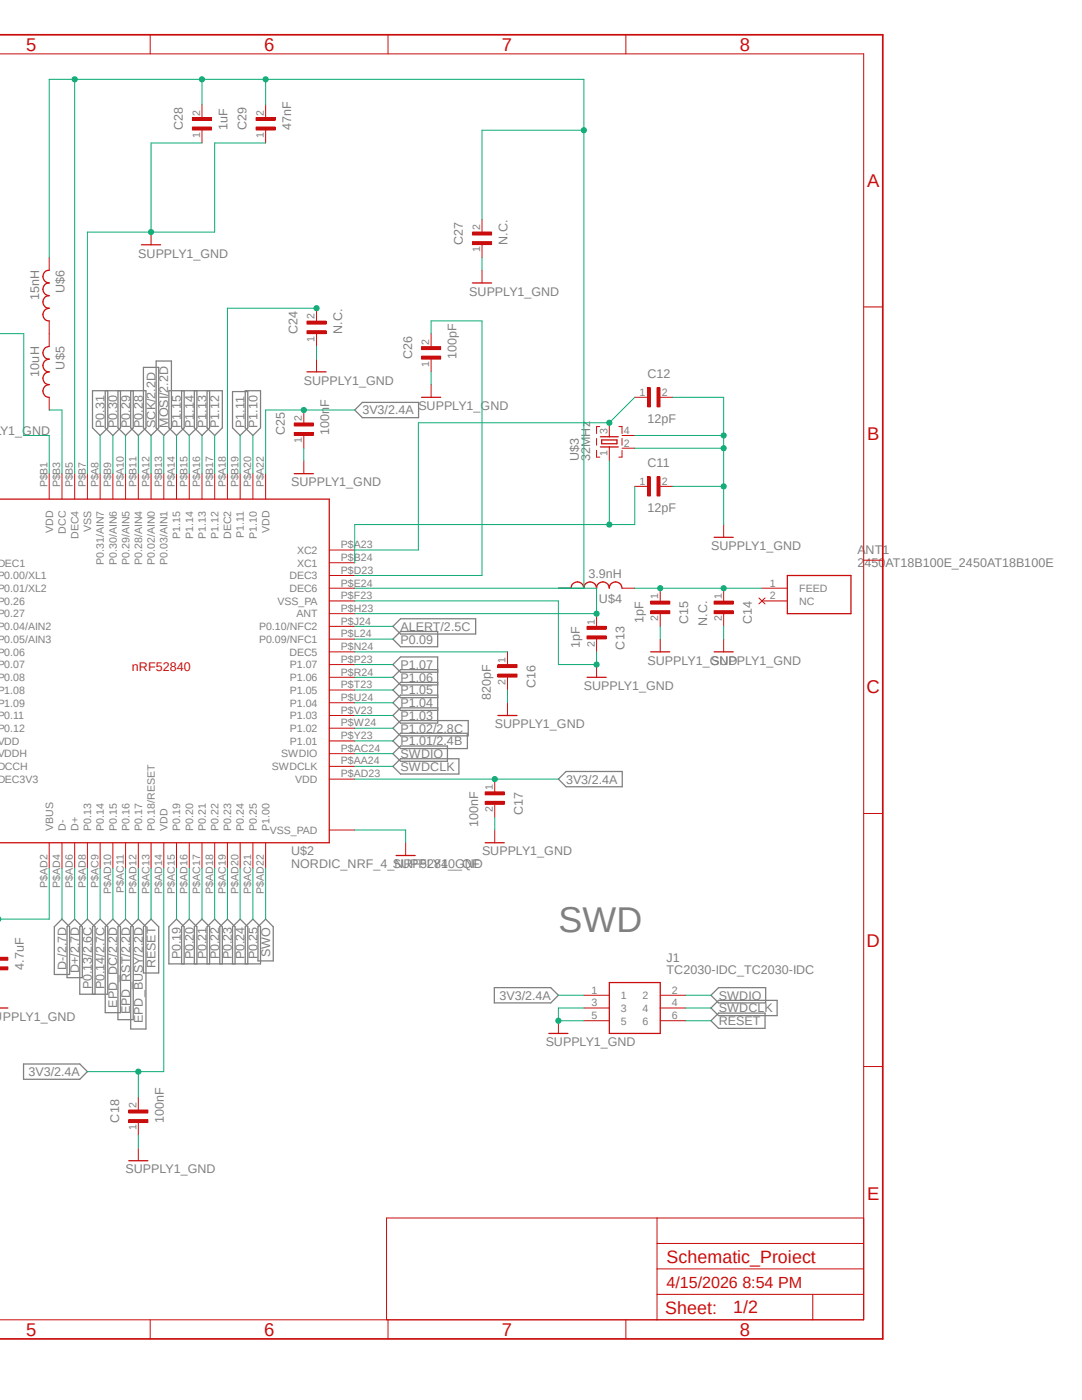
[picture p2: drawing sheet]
<svg xmlns="http://www.w3.org/2000/svg" width="216mm" height="279mm" viewBox="0 0 216 279" stroke-linecap="round" stroke-linejoin="round" font-family="sans-serif">
<path d="M211.6 6.6l-211.6 130.6M-.1 137.2l211.7 130.6" fill="none" stroke="#fff" stroke-width=".2"/>
<g fill="none" stroke="#808080" stroke-width=".25">
<path d="M21 78v7.4l1.5 1.5 1.5-1.5v-7.4M21.5 78v7.4l-1.5 1.5-1.5-1.5v-7.4h10.6v7.4l-1.5 1.5-1.5-1.5v-7.4M23.5 78v7.4l1.6 1.5 1.5-1.5v-7.4M28.6 73.3h3.1v12.1l-1.6 1.5-1.5-1.5zM31.2 72.1h3v13.3l-1.5 1.5-1.5-1.5zM36.2 78v7.4l1.6 1.5 1.5-1.5v-7.4M36.7 78v7.4l-1.5 1.5-1.5-1.5v-7.4h10.7v7.4l-1.6 1.5-1.5-1.5v-7.4M38.8 78v7.4l1.5 1.5 1.5-1.5v-7.4M46.4 78.1h3v7.3l-1.5 1.5-1.5-1.5zM48.9 78h3.1v7.4l-1.5 1.5-1.6-1.5zM70.8 81.8l1.5-1.5h11.2v3.1h-11.2zM79.9 123.5h15v3h-15l-1.5-1.5z"/>
<path d="M79.9 126h7.4v3.1h-7.4l-1.5-1.5zM87.3 133.6h-7.4l-1.5 1.6 1.5 1.5h7.4M87.3 134.2h-7.4l-1.5-1.6 1.5-1.5h7.4v13.2h-7.4l-1.5-1.5 1.5-1.5h7.4M87.3 138.7h-7.4l-1.5 1.6 1.5 1.5h7.4M87.3 136.2h-7.4l-1.5 1.5 1.5 1.5h7.4M79.9 148.9h9.4v3h-9.4l-1.5-1.5zM79.9 151.4h11.7v3.1h-11.7l-1.5-1.5zM79.9 143.8h13.5v3.1h-13.5l-1.5-1.6zM79.9 146.3h13.4v3.1h-13.4l-1.5-1.5zM111.4 155.5l1.5-1.5h11.3v3h-11.3zM10.8 185l1.6-1.6 1.5 1.6v9.5h-3.1zM13.4 185l1.5-1.6 1.5 1.6v10.1h-3z"/>
<path d="M18.5 198.4v-13.4l1.5-1.6 1.5 1.6v13.4h-5.6v-13.4l1.5-1.6 1.6 1.6v13.4M21 185l1.5-1.6 1.5 1.6v17.1h-3zM23.5 185l1.6-1.6 1.5 1.6v18.5h-3.1zM26.1 185l1.5-1.6 1.5 1.6v20.4h-3zM28.6 185l1.5-1.6 1.6 1.6v9.2h-3.1zM36.2 192.4v-7.4l1.6-1.6 1.5 1.6v7.4M36.7 192.4v-7.4l-1.5-1.6-1.5 1.6v7.4h18.3v-7.4l-1.5-1.6-1.6 1.6v7.4M38.8 192.4v-7.4l1.5-1.6 1.5 1.6v7.4M41.3 192.4v-7.4l1.5-1.6 1.6 1.6v7.4M43.9 192.4v-7.4l1.5-1.6 1.5 1.6v7.4M46.4 192.4v-7.4l1.5-1.6 1.5 1.6v7.4M51.5 185l1.5-1.6 1.5 1.6v6.8h-3z"/>
<path d="M98.6 197.1h11.3l1.5 1.5-1.5 1.6h-11.3zM141.9 198.6l1.5-1.5h9.4v3.1h-9.4zM4.7 212.3h11.2l1.5 1.6-1.5 1.5h-11.2zM141.9 201.2l1.5-1.6h11.7v3.1h-11.7zM141.9 203.7l1.5-1.5h9.3v3h-9.3z"/>
</g>
<path d="M0 99.6h65.7v68.6h-65.7M119.8 87.2h3.6M119.8 89.2h3.6M120.1 87.8h3v.8h-3zM121.6 196.1h10.1v10.1h-10.1zM109.5 206.2h3.8" fill="none" stroke="#c90d0c" stroke-width=".25"/>
<g fill="none" stroke="#c90d0c" stroke-width=".2">
<path d="M9.8 94.5v5.1M12.4 94.5v5.1M14.9 94.5v5.1M17.4 94.5v5.1M20 94.5v5.1M22.5 94.5v5.1M25.1 94.5v5.1M27.6 94.5v5.1M30.1 94.5v5.1M32.7 94.5v5.1M35.2 94.5v5.1M37.8 94.5v5.1"/>
<path d="M40.3 94.5v5.1M42.8 94.5v5.1M45.4 94.5v5.1M47.9 94.5v5.1M50.5 94.5v5.1M53 94.5v5.1M119 89.9v1.3h.7M119 87.5v1.4M119.7 85.1h-.7v1.4M121.6 84.4v2.8M121.6 89.2v2.8M123.5 85.1h.6v1.4"/>
<path d="M124.1 89.9v1.3h-.6M124.1 87.5v1.4M124.1 86.9h2.6M124.1 89.5h2.6M65.7 119.9h5.1M65.7 117.4h5.1M65.7 114.9h5.1M65.7 112.3h5.1M65.7 109.8h5.1M65.7 122.5h5.1M65.7 137.7h5.1M65.7 135.2h5.1"/>
<path d="M65.7 132.6h5.1M65.7 130.1h5.1M65.7 127.6h5.1M65.7 125h5.1M65.7 153h5.1M65.7 150.4h5.1M65.7 155.5h5.1M65.7 147.9h5.1M65.7 145.3h5.1M65.7 142.8h5.1M65.7 140.3h5.1M9.8 168.2v5.1"/>
<path d="M12.4 168.2v5.1M14.9 168.2v5.1M17.4 168.2v5.1M20 168.2v5.1M22.5 168.2v5.1M25.1 168.2v5.1M27.6 168.2v5.1M30.1 168.2v5.1M32.7 168.2v5.1M35.2 168.2v5.1M37.8 168.2v5.1M40.3 168.2v5.1"/>
<path d="M42.8 168.2v5.1M45.4 168.2v5.1M47.9 168.2v5.1M50.5 168.2v5.1M53 168.2v5.1M65.7 165.7h5.1M116.5 198.6h5.1M131.7 198.6h5.1M111.4 203.7v2.5M116.5 201.2h5.1M116.5 203.7h5.1M131.7 201.2h5.1"/>
<path d="M131.7 203.7h5.1"/>
</g>
<path d="M129.2 95.2h.6v3.8h-.6z" fill-rule="evenodd" fill="#c90d0c"/>
<path d="M129.2 95.2h.6v3.8h-.6z" fill="none" stroke="#c90d0c" stroke-width=".2"/>
<path d="M131.1 95.2h.6v3.8h-.6z" fill-rule="evenodd" fill="#c90d0c"/>
<path d="M126.7 97.1h2.5M131.1 95.2h.6v3.8h-.6zM131.7 97.1h2.6" fill="none" stroke="#c90d0c" stroke-width=".2"/>
<path d="M129.2 77.4h.6v3.8h-.6z" fill-rule="evenodd" fill="#c90d0c"/>
<path d="M129.2 77.4h.6v3.8h-.6z" fill="none" stroke="#c90d0c" stroke-width=".2"/>
<path d="M131.1 77.4h.6v3.8h-.6z" fill-rule="evenodd" fill="#c90d0c"/>
<path d="M126.7 79.3h2.5M131.1 77.4h.6v3.8h-.6zM131.7 79.3h2.6M144.4 104.7v2.5" fill="none" stroke="#c90d0c" stroke-width=".2"/>
<path d="M142.5 107.2h3.8" fill="none" stroke="#c90d0c" stroke-width=".25"/>
<path d="M117.1 125h3.8v.6h-3.8z" fill-rule="evenodd" fill="#c90d0c"/>
<path d="M117.1 125h3.8v.6h-3.8z" fill="none" stroke="#c90d0c" stroke-width=".2"/>
<path d="M117.1 126.9h3.8v.6h-3.8z" fill-rule="evenodd" fill="#c90d0c"/>
<path d="M117.1 126.9h3.8v.6h-3.8zM119 122.5v2.5M119 127.6v2.5" fill="none" stroke="#c90d0c" stroke-width=".2"/>
<path d="M142.5 120h3.8v.6h-3.8z" fill-rule="evenodd" fill="#c90d0c"/>
<path d="M142.5 120h3.8v.6h-3.8z" fill="none" stroke="#c90d0c" stroke-width=".2"/>
<path d="M142.5 121.9h3.8v.6h-3.8z" fill-rule="evenodd" fill="#c90d0c"/>
<path d="M144.4 117.4v2.5M142.5 121.9h3.8v.6h-3.8zM144.4 122.5v2.5" fill="none" stroke="#c90d0c" stroke-width=".2"/>
<path d="M129.8 120h3.8v.6h-3.8z" fill-rule="evenodd" fill="#c90d0c"/>
<path d="M129.8 120h3.8v.6h-3.8z" fill="none" stroke="#c90d0c" stroke-width=".2"/>
<path d="M129.8 121.9h3.8v.6h-3.8z" fill-rule="evenodd" fill="#c90d0c"/>
<path d="M111.4 117.4h2.6M124.1 117.4h2.6M131.7 117.4v2.5M151.4 119.3l1.3 1.2M152 117.4h5.1M152 119.9h5.1M152.7 119.3l-1.3 1.2M119 132.6v2.6M129.8 121.9h3.8v.6h-3.8zM131.7 122.5v2.5M131.7 127.6v2.5M144.4 127.6v2.5" fill="none" stroke="#c90d0c" stroke-width=".2"/>
<path d="M114 117.4a1.27 1.27 0 0 1 1.2-1.3 1.27 1.27 0 0 1 1.3 1.3 1.27 1.27 0 0 1 1.3-1.3 1.27 1.27 0 0 1 1.2 1.3 1.27 1.27 0 0 1 1.3-1.3 1.27 1.27 0 0 1 1.3 1.3 1.27 1.27 0 0 1 1.3-1.3 1.27 1.27 0 0 1 1.2 1.3M157.1 114.9h12.7v7.6h-12.7zM117.1 135.2h3.8M129.8 130.1h3.8M142.5 130.1h3.8" fill="none" stroke="#c90d0c" stroke-width=".25"/>
<path d="M99.4 132.6h3.8v.6h-3.8z" fill-rule="evenodd" fill="#c90d0c"/>
<path d="M99.4 132.6h3.8v.6h-3.8z" fill="none" stroke="#c90d0c" stroke-width=".2"/>
<path d="M99.4 134.5h3.8v.6h-3.8z" fill-rule="evenodd" fill="#c90d0c"/>
<path d="M99.4 134.5h3.8v.6h-3.8zM101.3 130.1v2.5M101.3 135.2v2.5M101.3 140.3v2.5" fill="none" stroke="#c90d0c" stroke-width=".2"/>
<path d="M99.4 142.8h3.8" fill="none" stroke="#c90d0c" stroke-width=".25"/>
<path d="M96.8 158h3.8v.6h-3.8z" fill-rule="evenodd" fill="#c90d0c"/>
<path d="M96.8 158h3.8v.6h-3.8z" fill="none" stroke="#c90d0c" stroke-width=".2"/>
<path d="M96.8 159.9h3.8v.6h-3.8z" fill-rule="evenodd" fill="#c90d0c"/>
<path d="M96.8 159.9h3.8v.6h-3.8zM98.7 155.5v2.5M80.9 168.2v2.5M98.7 160.6v2.5M98.7 165.7v2.5" fill="none" stroke="#c90d0c" stroke-width=".2"/>
<path d="M79 170.7h3.8M96.8 168.2h3.8" fill="none" stroke="#c90d0c" stroke-width=".25"/>
<path d="M25.7 223.4h3.8v.6h-3.8z" fill-rule="evenodd" fill="#c90d0c"/>
<path d="M25.7 223.4h3.8v.6h-3.8z" fill="none" stroke="#c90d0c" stroke-width=".2"/>
<path d="M25.7 221.5h3.8v.6h-3.8z" fill-rule="evenodd" fill="#c90d0c"/>
<path d="M27.6 218.9v2.6M25.7 221.5h3.8v.6h-3.8zM27.6 224v2.6M27.6 229.1v2.5" fill="none" stroke="#c90d0c" stroke-width=".2"/>
<path d="M25.7 231.6h3.8" fill="none" stroke="#c90d0c" stroke-width=".25"/>
<path d="M-.1 193h1.7v.5h-1.7z" fill-rule="evenodd" fill="#c90d0c"/>
<path d="M0 193h1.6v.5h-1.7" fill="none" stroke="#c90d0c" stroke-width=".2"/>
<path d="M-.1 191.1h1.7v.5h-1.7z" fill-rule="evenodd" fill="#c90d0c"/>
<path d="M0 191.1h1.6v.5h-1.7" fill="none" stroke="#c90d0c" stroke-width=".2"/>
<path d="M0 201.2h1.6" fill="none" stroke="#c90d0c" stroke-width=".25"/>
<path d="M61.3 66h3.8v.6h-3.8z" fill-rule="evenodd" fill="#c90d0c"/>
<path d="M61.3 66h3.8v.6h-3.8z" fill="none" stroke="#c90d0c" stroke-width=".2"/>
<path d="M61.3 64.1h3.8v.6h-3.8z" fill-rule="evenodd" fill="#c90d0c"/>
<path d="M61.3 64.1h3.8v.6h-3.8zM63.2 61.5v2.6M63.2 66.6v2.5M63.2 71.7v2.5" fill="none" stroke="#c90d0c" stroke-width=".2"/>
<path d="M61.3 74.2h3.8" fill="none" stroke="#c90d0c" stroke-width=".25"/>
<path d="M58.7 86.3h3.8v.6h-3.8z" fill-rule="evenodd" fill="#c90d0c"/>
<path d="M58.7 86.3h3.8v.6h-3.8z" fill="none" stroke="#c90d0c" stroke-width=".2"/>
<path d="M58.7 84.4h3.8v.6h-3.8z" fill-rule="evenodd" fill="#c90d0c"/>
<path d="M58.7 84.4h3.8v.6h-3.8zM60.6 81.8v2.6M60.6 86.9v2.6M60.6 92v2.5" fill="none" stroke="#c90d0c" stroke-width=".2"/>
<path d="M58.7 94.5h3.8" fill="none" stroke="#c90d0c" stroke-width=".25"/>
<path d="M84.1 71.1h3.8v.6h-3.8z" fill-rule="evenodd" fill="#c90d0c"/>
<path d="M84.1 71.1h3.8v.6h-3.8z" fill="none" stroke="#c90d0c" stroke-width=".2"/>
<path d="M84.1 69.2h3.8v.6h-3.8z" fill-rule="evenodd" fill="#c90d0c"/>
<path d="M84.1 69.2h3.8v.6h-3.8zM86 66.6v2.5M86 71.7v2.5M86 76.8v2.5" fill="none" stroke="#c90d0c" stroke-width=".2"/>
<path d="M84.1 79.3h3.8" fill="none" stroke="#c90d0c" stroke-width=".25"/>
<path d="M94.3 48.2h3.8v.6h-3.8z" fill-rule="evenodd" fill="#c90d0c"/>
<path d="M94.3 48.2h3.8v.6h-3.8z" fill="none" stroke="#c90d0c" stroke-width=".2"/>
<path d="M94.3 46.3h3.8v.6h-3.8z" fill-rule="evenodd" fill="#c90d0c"/>
<path d="M9.8 51.4v2.5M94.3 46.3h3.8v.6h-3.8zM96.2 43.8v2.5M96.2 48.9v2.5M96.2 53.9v2.6M9.8 64.1v5M9.8 79.3v2.5" fill="none" stroke="#c90d0c" stroke-width=".2"/>
<path d="M9.8 53.9a1.27 1.27 0 0 0-1.2 1.3 1.27 1.27 0 0 0 1.2 1.3 1.27 1.27 0 0 0-1.2 1.2 1.27 1.27 0 0 0 1.2 1.3 1.25 1.25 0 0 0-1.2 1.3 1.25 1.25 0 0 0 1.2 1.2 1.27 1.27 0 0 0-1.2 1.3 1.27 1.27 0 0 0 1.2 1.3M94.3 56.5h3.8M9.8 69.1a1.27 1.27 0 0 0-1.2 1.3 1.27 1.27 0 0 0 1.2 1.3 1.27 1.27 0 0 0-1.2 1.2 1.27 1.27 0 0 0 1.2 1.3 1.27 1.27 0 0 0-1.2 1.3 1.27 1.27 0 0 0 1.2 1.3 1.27 1.27 0 0 0-1.2 1.2 1.27 1.27 0 0 0 1.2 1.3" fill="none" stroke="#c90d0c" stroke-width=".25"/>
<path d="M38.4 25.4h3.8v.6h-3.8z" fill-rule="evenodd" fill="#c90d0c"/>
<path d="M38.4 25.4h3.8v.6h-3.8z" fill="none" stroke="#c90d0c" stroke-width=".2"/>
<path d="M38.4 23.5h3.8v.5h-3.8z" fill-rule="evenodd" fill="#c90d0c"/>
<path d="M38.4 23.5h3.8v.5h-3.8zM40.3 20.9v2.6M40.3 26v2.5" fill="none" stroke="#c90d0c" stroke-width=".2"/>
<path d="M51.1 25.4h3.8v.6h-3.8z" fill-rule="evenodd" fill="#c90d0c"/>
<path d="M51.1 25.4h3.8v.6h-3.8z" fill="none" stroke="#c90d0c" stroke-width=".2"/>
<path d="M51.1 23.5h3.8v.5h-3.8z" fill-rule="evenodd" fill="#c90d0c"/>
<g fill="none" stroke="#c90d0c" stroke-width=".2">
<path d="M-.1 10.8h172.4v252.6h-172.4M30 6.9v3.9M77.4 6.9v3.9M124.9 6.9v3.9M51.1 23.5h3.8v.5h-3.8zM53 20.9v2.6M53 26v2.5M30.1 46.3v2.6M172.3 61.3h3.8M172.3 111.8h3.8M172.3 162.3h3.8M172.3 212.9h3.8"/>
<path d="M131.1 258.3h41.2M131.1 243.1v20.3M131.1 253.2h41.2M131.1 248.2h41.2M162.2 258.3v5.1M172.3 243.1h-95.2v20.3M30 263.4v3.8M77.4 263.4v3.8M124.9 263.4v3.8"/>
</g>
<path d="M28.2 48.9h3.8" fill="none" stroke="#c90d0c" stroke-width=".25"/>
<path d="M-.1 6.9h176.2v260.3h-176.2" fill="none" stroke="#c90d0c" stroke-width=".34"/>
<path d="M9.8 173.3v10.1h-9.9" fill="none" stroke="#0dab76" stroke-width=".2"/>
<path d="M-.1 182.9v.1a.62 .62 0 0 1 0 .9z" fill-rule="evenodd" fill="#0dab76"/>
<path d="M-.1 183a.51 .51 0 0 1 0 .8M116.5 201.2h-5.1v2.5h5.1" fill="none" stroke="#0dab76" stroke-width=".2"/>
<circle cx="111.4" cy="203.7" r=".51" fill="#0dab76"/>
<g fill="none" stroke="#0dab76" stroke-width=".2">
<path d="M134.3 79.3h10.1v25.4M126.7 86.9h17.7M126.7 89.5h17.7"/>
<circle cx="111.4" cy="203.7" r=".51"/>
</g>
<circle cx="144.4" cy="86.9" r=".51" fill="#0dab76"/>
<circle cx="144.4" cy="86.9" r=".51" fill="none" stroke="#0dab76" stroke-width=".2"/>
<circle cx="144.4" cy="89.5" r=".51" fill="#0dab76"/>
<g fill="none" stroke="#0dab76" stroke-width=".2">
<path d="M134.3 97.1h10.1"/>
<circle cx="144.4" cy="89.5" r=".51"/>
</g>
<circle cx="144.4" cy="97.1" r=".51" fill="#0dab76"/>
<g fill="none" stroke="#0dab76" stroke-width=".2">
<path d="M70.8 119.9h40.6v12.7h7.6v-2.5"/>
<circle cx="144.4" cy="97.1" r=".51"/>
</g>
<circle cx="119" cy="132.6" r=".51" fill="#0dab76"/>
<g fill="none" stroke="#0dab76" stroke-width=".2">
<path d="M40.3 28.5h-10.2v17.8M53 28.5h-10.2v17.8h-25.4v48.2M96.2 51.4v2.5M63.2 69.1v2.6M86 74.2v2.6M60.6 89.5v2.5M131.7 125v2.6M144.4 125v2.6M70.8 165.7h10.1v2.5M98.7 163.1v2.6M27.6 226.6v2.5"/>
<circle cx="119" cy="132.6" r=".51"/>
</g>
<circle cx="30.1" cy="46.3" r=".51" fill="#0dab76"/>
<g fill="none" stroke="#0dab76" stroke-width=".2">
<path d="M101.3 137.7v2.6M70.8 155.5h40.6M111.4 198.6h5.1"/>
<circle cx="30.1" cy="46.3" r=".51"/>
</g>
<circle cx="98.7" cy="155.5" r=".51" fill="#0dab76"/>
<g fill="none" stroke="#0dab76" stroke-width=".2">
<path d="M32.7 173.3v40.6h-15.3M27.6 213.9v5"/>
<circle cx="98.7" cy="155.5" r=".51"/>
</g>
<circle cx="27.6" cy="213.9" r=".51" fill="#0dab76"/>
<g fill="none" stroke="#0dab76" stroke-width=".2">
<path d="M0 66.6h4.7v20.3h5.1v7.6M70.8 81.8h-17.8v12.7"/>
<circle cx="27.6" cy="213.9" r=".51"/>
</g>
<circle cx="60.6" cy="81.8" r=".51" fill="#0dab76"/>
<g fill="none" stroke="#0dab76" stroke-width=".2">
<path d="M111.4 117.4h7.6v5.1h-48.2M70.8 137.7h7.6M70.8 135.2h7.6M70.8 132.6h7.6M70.8 130.1h30.5M70.8 127.6h7.6M70.8 125h7.6M70.8 150.4h7.6M70.8 153h7.6M70.8 147.9h7.6M70.8 145.3h7.6M70.8 142.8h7.6"/>
<path d="M70.8 140.3h7.6M12.4 173.3v10.1M14.9 173.3v10.1M17.4 173.3v10.1M20 173.3v10.1M22.5 173.3v10.1M25.1 173.3v10.1M27.6 173.3v10.1M30.1 173.3v10.1M35.2 173.3v10.1M37.8 173.3v10.1M40.3 173.3v10.1"/>
<path d="M42.8 173.3v10.1M45.4 173.3v10.1M47.9 173.3v10.1M50.5 173.3v10.1M53 173.3v10.1M136.8 198.6h5.1M136.8 201.2h5.1M136.8 203.7h5.1"/>
<circle cx="60.6" cy="81.8" r=".51"/>
</g>
<circle cx="119" cy="122.5" r=".51" fill="#0dab76"/>
<g fill="none" stroke="#0dab76" stroke-width=".2">
<path d="M121.6 92v12.7M126.7 97.1v7.6h-55.9v7.6"/>
<circle cx="119" cy="122.5" r=".51"/>
</g>
<circle cx="121.6" cy="104.7" r=".51" fill="#0dab76"/>
<g fill="none" stroke="#0dab76" stroke-width=".2">
<path d="M126.7 79.3l-5.1 5.1h-38.1v25.4h-12.7"/>
<circle cx="121.6" cy="104.7" r=".51"/>
</g>
<circle cx="121.6" cy="84.4" r=".51" fill="#0dab76"/>
<g fill="none" stroke="#0dab76" stroke-width=".2">
<path d="M63.2 61.5h-17.8v33M9.8 81.8h2.6v12.7M20 86.9v7.6M22.5 86.9v7.6M25.1 86.9v7.6M27.6 86.9v7.6M30.1 86.9v7.6M32.7 86.9v7.6M35.2 86.9v7.6M37.8 86.9v7.6M40.3 86.9v7.6M42.8 86.9v7.6"/>
<path d="M47.9 86.9v7.6M50.5 86.9v7.6M126.7 117.4h17.7"/>
<circle cx="121.6" cy="84.4" r=".51"/>
</g>
<circle cx="131.7" cy="117.4" r=".51" fill="#0dab76"/>
<g fill="none" stroke="#0dab76" stroke-width=".2">
<path d="M144.4 117.4h7.6"/>
<circle cx="131.7" cy="117.4" r=".51"/>
</g>
<circle cx="144.4" cy="117.4" r=".51" fill="#0dab76"/>
<circle cx="144.4" cy="117.4" r=".51" fill="none" stroke="#0dab76" stroke-width=".2"/>
<circle cx="63.2" cy="61.5" r=".51" fill="#0dab76"/>
<g fill="none" stroke="#0dab76" stroke-width=".2">
<path d="M14.9 15.8v78.7M40.3 15.8v5.1M53 15.8v5.1M116.5 26h-20.3v17.8M9.8 51.4v-35.6h106.7v101.6h-45.7M86 66.6v-2.5h10.2v50.8h-25.4"/>
<circle cx="63.2" cy="61.5" r=".51"/>
</g>
<circle cx="116.5" cy="26" r=".51" fill="#0dab76"/>
<circle cx="116.5" cy="26" r=".51" fill="none" stroke="#0dab76" stroke-width=".2"/>
<circle cx="53" cy="15.8" r=".51" fill="#0dab76"/>
<circle cx="53" cy="15.8" r=".51" fill="none" stroke="#0dab76" stroke-width=".2"/>
<circle cx="40.3" cy="15.8" r=".51" fill="#0dab76"/>
<circle cx="40.3" cy="15.8" r=".51" fill="none" stroke="#0dab76" stroke-width=".2"/>
<circle cx="14.9" cy="15.8" r=".51" fill="#0dab76"/>
<circle cx="14.9" cy="15.8" r=".51" fill="none" stroke="#0dab76" stroke-width=".2"/>
<text font-size="7.2" fill="#808080" x="111.4" y="186">SWD</text>
<g font-size="3.7" fill="#c90d0c">
<text x="5.2" y="10.2">5</text>
<text x="52.7" y="10.2">6</text>
<text x="100.2" y="10.2">7</text>
<text x="147.6" y="10.2">8</text>
<text x="173" y="37.3">A</text>
<text x="173" y="87.8">B</text>
<text x="172.9" y="138.4">C</text>
<text x="172.9" y="188.9">D</text>
<text x="173" y="239.4">E</text>
<text x="5.2" y="266.6">5</text>
<text x="52.7" y="266.6">6</text>
<text x="100.2" y="266.6">7</text>
<text x="147.6" y="266.6">8</text>
</g>
<g font-size="3.6" fill="#c90d0c">
<text x="133" y="252">Schematic_Proiect</text>
<text x="132.8" y="262.3">Sheet:</text>
<text x="146.3" y="262.1">1/2</text>
</g>
<text font-size="3.2" fill="#c90d0c" x="133" y="257">4/15/2026 8:54 PM</text>
<g font-size="2.5" fill="#808080">
<text x="36.5" y="26" transform="rotate(-90 36.5 26)">C28</text>
<text x="45.4" y="26" transform="rotate(-90 45.4 26)">1uF</text>
<text x="49.2" y="26" transform="rotate(-90 49.2 26)">C29</text>
<text x="58.1" y="26" transform="rotate(-90 58.1 26)">47nF</text>
<text x="27.6" y="51.4">SUPPLY1_GND</text>
<text x="92.4" y="48.9" transform="rotate(-90 92.4 48.9)">C27</text>
<text x="101.3" y="48.9" transform="rotate(-90 101.3 48.9)">N.C.</text>
<text x="7.8" y="60" transform="rotate(-90 7.8 60)">15nH</text>
<text x="12.9" y="58.6" transform="rotate(-90 12.9 58.6)">U$6</text>
<text x="93.6" y="59">SUPPLY1_GND</text>
<text x="59.4" y="66.6" transform="rotate(-90 59.4 66.6)">C24</text>
<text x="68.2" y="66.6" transform="rotate(-90 68.2 66.6)">N.C.</text>
<text x="82.2" y="71.7" transform="rotate(-90 82.2 71.7)">C26</text>
<text x="91.1" y="71.7" transform="rotate(-90 91.1 71.7)">100pF</text>
<text x="7.8" y="75.1" transform="rotate(-90 7.8 75.1)">10uH</text>
<text x="12.9" y="73.7" transform="rotate(-90 12.9 73.7)">U$5</text>
<text x="60.6" y="76.8">SUPPLY1_GND</text>
<text x="129.2" y="75.5">C12</text>
<text x="72.3" y="82.7">3V3/2.4A</text>
<text x="83.5" y="81.8">SUPPLY1_GND</text>
<text x="0" y="86.9">Y1_GND</text>
<text x="20.9" y="85.4" transform="rotate(-90 20.9 85.4)">P0.31</text>
<text x="23.4" y="85.4" transform="rotate(-90 23.4 85.4)">P0.30</text>
<text x="26" y="85.4" transform="rotate(-90 26 85.4)">P0.29</text>
<text x="28.5" y="85.4" transform="rotate(-90 28.5 85.4)">P0.28</text>
<text x="31" y="85.4" transform="rotate(-90 31 85.4)">SCK/2.2D</text>
<text x="33.6" y="85.4" transform="rotate(-90 33.6 85.4)">MOSI/2.2D</text>
<text x="36.1" y="85.4" transform="rotate(-90 36.1 85.4)">P1.15</text>
<text x="38.7" y="85.4" transform="rotate(-90 38.7 85.4)">P1.14</text>
<text x="41.2" y="85.4" transform="rotate(-90 41.2 85.4)">P1.13</text>
<text x="43.7" y="85.4" transform="rotate(-90 43.7 85.4)">P1.12</text>
<text x="48.8" y="85.4" transform="rotate(-90 48.8 85.4)">P1.11</text>
<text x="51.4" y="85.4" transform="rotate(-90 51.4 85.4)">P1.10</text>
<text x="56.8" y="86.9" transform="rotate(-90 56.8 86.9)">C25</text>
<text x="65.7" y="86.9" transform="rotate(-90 65.7 86.9)">100nF</text>
<text x="129.2" y="84.4">12pF</text>
<text x="115.5" y="92" transform="rotate(-90 115.5 92)">U$3</text>
<text x="117.8" y="92" transform="rotate(-90 117.8 92)">32MHz</text>
<text x="129.2" y="93.3">C11</text>
<text x="58.1" y="97.1">SUPPLY1_GND</text>
<text x="129.2" y="102.2">12pF</text>
<text x="141.9" y="109.8">SUPPLY1_GND</text>
<text x="171.1" y="113.2">2450AT18B100E_2450AT18B100E</text>
<text x="171.1" y="110.7">ANT1</text>
<text x="117.4" y="115.4">3.9nH</text>
<text x="79.9" y="125.9">ALERT/2.5C</text>
<text x="119.5" y="120.4">U$4</text>
<text x="128.4" y="124.2" transform="rotate(-90 128.4 124.2)">1pF</text>
<text x="137.3" y="124.5" transform="rotate(-90 137.3 124.5)">C15</text>
<text x="141.1" y="124.9" transform="rotate(-90 141.1 124.9)">N.C.</text>
<text x="150" y="124.5" transform="rotate(-90 150 124.5)">C14</text>
<text x="79.9" y="128.4">P0.09</text>
<text x="115.7" y="129.3" transform="rotate(-90 115.7 129.3)">1pF</text>
<text x="124.6" y="129.6" transform="rotate(-90 124.6 129.6)">C13</text>
<text x="79.9" y="136.1">P1.06</text>
<text x="79.9" y="133.5">P1.07</text>
<text x="106.9" y="137.2" transform="rotate(-90 106.9 137.2)">C16</text>
<text x="116.5" y="137.7">SUPPLY1_GND</text>
<text x="129.2" y="132.6">SUPPLY1_GND</text>
<text x="141.9" y="132.6">SUPPLY1_GND</text>
<text x="79.9" y="143.7">P1.03</text>
<text x="79.9" y="141.1">P1.04</text>
<text x="79.9" y="138.6">P1.05</text>
<text x="98" y="139.7" transform="rotate(-90 98 139.7)">820pF</text>
<text x="79.9" y="148.8">P1.01/2.4B</text>
<text x="79.9" y="146.2">P1.02/2.8C</text>
<text x="98.7" y="145.3">SUPPLY1_GND</text>
<text x="79.9" y="151.3">SWDIO</text>
<text x="79.9" y="153.8">SWDCLK</text>
<text x="112.9" y="156.4">3V3/2.4A</text>
<text x="95.4" y="165.1" transform="rotate(-90 95.4 165.1)">100nF</text>
<text x="104.3" y="162.6" transform="rotate(-90 104.3 162.6)">C17</text>
<text x="58.1" y="173.3">NORDIC_NRF_4_NRF52840_QF</text>
<text x="58.1" y="170.7">U$2</text>
<text x="78.4" y="173.3">SUPPLY1_GND</text>
<text x="96.2" y="170.7">SUPPLY1_GND</text>
<text x="36.1" y="191.5" transform="rotate(-90 36.1 191.5)">P0.19</text>
<text x="38.7" y="191.5" transform="rotate(-90 38.7 191.5)">P0.20</text>
<text x="41.2" y="191.5" transform="rotate(-90 41.2 191.5)">P0.21</text>
<text x="43.7" y="191.5" transform="rotate(-90 43.7 191.5)">P0.22</text>
<text x="46.3" y="191.5" transform="rotate(-90 46.3 191.5)">P0.23</text>
<text x="48.8" y="191.5" transform="rotate(-90 48.8 191.5)">P0.24</text>
<text x="51.4" y="191.5" transform="rotate(-90 51.4 191.5)">P0.25</text>
<text x="53.9" y="191" transform="rotate(-90 53.9 191)">SWO</text>
<text x="133" y="191.9">J1</text>
<text x="4.7" y="193.6" transform="rotate(-90 4.7 193.6)">4.7uF</text>
<text x="13.3" y="193.6" transform="rotate(-90 13.3 193.6)">D-/2.7D</text>
<text x="15.8" y="194.2" transform="rotate(-90 15.8 194.2)">D+/2.7D</text>
<text x="18.3" y="197.4" transform="rotate(-90 18.3 197.4)">P0.13/2.6C</text>
<text x="20.9" y="197.4" transform="rotate(-90 20.9 197.4)">P0.14/2.7C</text>
<text x="31" y="193.3" transform="rotate(-90 31 193.3)">RESET</text>
<text x="133" y="194.4">TC2030-IDC_TC2030-IDC</text>
<text x=".6" y="203.7">PPLY1_GND</text>
<text x="23.4" y="201.1" transform="rotate(-90 23.4 201.1)">EPD_DC/2.2D</text>
<text x="26" y="202.4" transform="rotate(-90 26 202.4)">EPD_RST/2.2D</text>
<text x="99.7" y="199.5">3V3/2.4A</text>
<text x="143.4" y="199.5">SWDIO</text>
<text x="143.4" y="202.1">SWDCLK</text>
<text x="28.5" y="204.2" transform="rotate(-90 28.5 204.2)">EPD_BUSY/2.2D</text>
<text x="108.9" y="208.8">SUPPLY1_GND</text>
<text x="143.4" y="204.6">RESET</text>
<text x="5.7" y="214.8">3V3/2.4A</text>
<text x="23.8" y="224" transform="rotate(-90 23.8 224)">C18</text>
<text x="32.7" y="224" transform="rotate(-90 32.7 224)">100nF</text>
<text x="25.1" y="234.2">SUPPLY1_GND</text>
</g>
<text font-size="2.5" fill="#c90d0c" x="26.3" y="133.9">nRF52840</text>
<g font-size="2.1" fill="#808080">
<text x="40" y="23.1" transform="rotate(-90 40 23.1)">2</text>
<text x="52.7" y="23.1" transform="rotate(-90 52.7 23.1)">2</text>
<text x="40" y="27.5" transform="rotate(-90 40 27.5)">1</text>
<text x="52.7" y="27.5" transform="rotate(-90 52.7 27.5)">1</text>
<text x="95.8" y="45.9" transform="rotate(-90 95.8 45.9)">2</text>
<text x="95.8" y="50.4" transform="rotate(-90 95.8 50.4)">1</text>
<text x="62.8" y="63.7" transform="rotate(-90 62.8 63.7)">2</text>
<text x="62.8" y="68.2" transform="rotate(-90 62.8 68.2)">1</text>
<text x="85.6" y="68.8" transform="rotate(-90 85.6 68.8)">2</text>
<text x="85.6" y="73.2" transform="rotate(-90 85.6 73.2)">1</text>
<text x="127.6" y="79">1</text>
<text x="132.1" y="79">2</text>
<text x="60.2" y="88.5" transform="rotate(-90 60.2 88.5)">1</text>
<text x="60.2" y="84" transform="rotate(-90 60.2 84)">2</text>
<text x="121.2" y="86.6" transform="rotate(-90 121.2 86.6)">3</text>
<text x="124.5" y="86.6">4</text>
<text x="124.5" y="89.1">2</text>
<text x="121.2" y="91" transform="rotate(-90 121.2 91)">1</text>
<text x="9.5" y="97.3" transform="rotate(-90 9.5 97.3)">P$B1</text>
<text x="12" y="97.3" transform="rotate(-90 12 97.3)">P$B3</text>
<text x="14.6" y="97.3" transform="rotate(-90 14.6 97.3)">P$B5</text>
<text x="17.1" y="97.3" transform="rotate(-90 17.1 97.3)">P$B7</text>
<text x="19.6" y="97.3" transform="rotate(-90 19.6 97.3)">P$A8</text>
<text x="22.2" y="97.3" transform="rotate(-90 22.2 97.3)">P$B9</text>
<text x="24.7" y="97.3" transform="rotate(-90 24.7 97.3)">P$A10</text>
<text x="27.3" y="97.3" transform="rotate(-90 27.3 97.3)">P$B11</text>
<text x="29.8" y="97.3" transform="rotate(-90 29.8 97.3)">P$A12</text>
<text x="32.3" y="97.3" transform="rotate(-90 32.3 97.3)">P$B13</text>
<text x="34.9" y="97.3" transform="rotate(-90 34.9 97.3)">P$A14</text>
<text x="37.4" y="97.3" transform="rotate(-90 37.4 97.3)">P$B15</text>
<text x="40" y="97.3" transform="rotate(-90 40 97.3)">P$A16</text>
<text x="42.5" y="97.3" transform="rotate(-90 42.5 97.3)">P$B17</text>
<text x="45" y="97.3" transform="rotate(-90 45 97.3)">P$A18</text>
<text x="47.6" y="97.3" transform="rotate(-90 47.6 97.3)">P$B19</text>
<text x="50.1" y="97.3" transform="rotate(-90 50.1 97.3)">P$A20</text>
<text x="52.7" y="97.3" transform="rotate(-90 52.7 97.3)">P$A22</text>
<text x="127.6" y="96.7">1</text>
<text x="132.1" y="96.7">2</text>
<text x="10.6" y="106.4" transform="rotate(-90 10.6 106.4)">VDD</text>
<text x="13.1" y="106.5" transform="rotate(-90 13.1 106.5)">DCC</text>
<text x="15.7" y="107.6" transform="rotate(-90 15.7 107.6)">DEC4</text>
<text x="18.2" y="106.1" transform="rotate(-90 18.2 106.1)">VSS</text>
<text x="36" y="107.5" transform="rotate(-90 36 107.5)">P1.15</text>
<text x="38.5" y="107.5" transform="rotate(-90 38.5 107.5)">P1.14</text>
<text x="41.1" y="107.5" transform="rotate(-90 41.1 107.5)">P1.13</text>
<text x="43.6" y="107.5" transform="rotate(-90 43.6 107.5)">P1.12</text>
<text x="46.1" y="107.6" transform="rotate(-90 46.1 107.6)">DEC2</text>
<text x="48.7" y="107.3" transform="rotate(-90 48.7 107.3)">P1.11</text>
<text x="51.2" y="107.5" transform="rotate(-90 51.2 107.5)">P1.10</text>
<text x="53.8" y="106.4" transform="rotate(-90 53.8 106.4)">VDD</text>
<text x="-.5" y="113.1">DEC1</text>
<text x="20.7" y="112.8" transform="rotate(-90 20.7 112.8)">P0.31/AIN7</text>
<text x="23.3" y="112.8" transform="rotate(-90 23.3 112.8)">P0.30/AIN6</text>
<text x="25.8" y="112.8" transform="rotate(-90 25.8 112.8)">P0.29/AIN5</text>
<text x="28.4" y="112.8" transform="rotate(-90 28.4 112.8)">P0.28/AIN4</text>
<text x="30.9" y="112.8" transform="rotate(-90 30.9 112.8)">P0.02/AIN0</text>
<text x="33.4" y="112.8" transform="rotate(-90 33.4 112.8)">P0.03/AIN1</text>
<text x="59.3" y="113.1">XC1</text>
<text x="59.3" y="110.5">XC2</text>
<text x="68" y="112">P$B24</text>
<text x="68" y="109.4">P$A23</text>
<text x="-.5" y="115.6">P0.00/XL1</text>
<text x="-.5" y="118.2">P0.01/XL2</text>
<text x="57.7" y="118.2">DEC6</text>
<text x="57.7" y="115.6">DEC3</text>
<text x="68" y="119.6">P$F23</text>
<text x="68" y="117.1">P$E24</text>
<text x="68" y="114.5">P$D23</text>
<text x="131.4" y="119.6" transform="rotate(-90 131.4 119.6)">1</text>
<text x="144.1" y="119.6" transform="rotate(-90 144.1 119.6)">1</text>
<text x="153.6" y="117.1">1</text>
<text x="153.6" y="119.6">2</text>
<text x="159.5" y="118.2">FEED</text>
<text x="-.5" y="120.7">P0.26</text>
<text x="-.5" y="123.2">P0.27</text>
<text x="-.5" y="125.8">P0.04/AIN2</text>
<text x="51.7" y="125.8">P0.10/NFC2</text>
<text x="55.4" y="120.7">VSS_PA</text>
<text x="59.1" y="123.2">ANT</text>
<text x="68" y="122.1">P$H23</text>
<text x="68" y="124.7">P$J24</text>
<text x="118.7" y="124.7" transform="rotate(-90 118.7 124.7)">1</text>
<text x="131.4" y="124" transform="rotate(-90 131.4 124)">2</text>
<text x="144.1" y="124" transform="rotate(-90 144.1 124)">2</text>
<text x="159.5" y="120.7">NC</text>
<text x="-.5" y="128.3">P0.05/AIN3</text>
<text x="-.5" y="130.9">P0.06</text>
<text x="51.7" y="128.3">P0.09/NFC1</text>
<text x="57.7" y="130.9">DEC5</text>
<text x="68" y="129.8">P$N24</text>
<text x="68" y="127.2">P$L24</text>
<text x="118.7" y="129.1" transform="rotate(-90 118.7 129.1)">2</text>
<text x="-.5" y="133.4">P0.07</text>
<text x="-.5" y="135.9">P0.08</text>
<text x="57.8" y="135.9">P1.06</text>
<text x="57.8" y="133.4">P1.07</text>
<text x="68" y="137.4">P$T23</text>
<text x="68" y="134.8">P$R24</text>
<text x="68" y="132.3">P$P23</text>
<text x="100.9" y="136.7" transform="rotate(-90 100.9 136.7)">2</text>
<text x="100.9" y="132.3" transform="rotate(-90 100.9 132.3)">1</text>
<text x="-.5" y="138.5">P1.08</text>
<text x="-.5" y="141">P1.09</text>
<text x="-.5" y="143.6">P0.11</text>
<text x="57.8" y="143.6">P1.03</text>
<text x="57.8" y="141">P1.04</text>
<text x="57.8" y="138.5">P1.05</text>
<text x="68" y="142.4">P$V23</text>
<text x="68" y="139.9">P$U24</text>
<text x="-.5" y="148.6">VDD</text>
<text x="-.5" y="146.1">P0.12</text>
<text x="57.8" y="148.6">P1.01</text>
<text x="57.8" y="146.1">P1.02</text>
<text x="68" y="147.5">P$Y23</text>
<text x="68" y="144.9">P$W24</text>
<text x="-.5" y="151.2">VDDH</text>
<text x="-.5" y="153.7">DCCH</text>
<text x="54.2" y="153.7">SWDCLK</text>
<text x="56.1" y="151.2">SWDIO</text>
<text x="68" y="152.6">P$AA24</text>
<text x="68" y="150">P$AC24</text>
<text x="68" y="155.1">P$AD23</text>
<text x="-.5" y="156.3">DEC3V3</text>
<text x="58.9" y="156.3">VDD</text>
<text x="98.3" y="157.6" transform="rotate(-90 98.3 157.6)">1</text>
<text x="10.6" y="165.8" transform="rotate(-90 10.6 165.8)">VBUS</text>
<text x="13.1" y="165.8" transform="rotate(-90 13.1 165.8)">D-</text>
<text x="15.7" y="165.8" transform="rotate(-90 15.7 165.8)">D+</text>
<text x="18.2" y="165.8" transform="rotate(-90 18.2 165.8)">P0.13</text>
<text x="20.7" y="165.8" transform="rotate(-90 20.7 165.8)">P0.14</text>
<text x="23.3" y="165.8" transform="rotate(-90 23.3 165.8)">P0.15</text>
<text x="25.8" y="165.8" transform="rotate(-90 25.8 165.8)">P0.16</text>
<text x="28.4" y="165.8" transform="rotate(-90 28.4 165.8)">P0.17</text>
<text x="30.9" y="165.8" transform="rotate(-90 30.9 165.8)">P0.18/RESET</text>
<text x="33.4" y="165.8" transform="rotate(-90 33.4 165.8)">VDD</text>
<text x="36" y="165.8" transform="rotate(-90 36 165.8)">P0.19</text>
<text x="38.5" y="165.8" transform="rotate(-90 38.5 165.8)">P0.20</text>
<text x="41.1" y="165.8" transform="rotate(-90 41.1 165.8)">P0.21</text>
<text x="43.6" y="165.8" transform="rotate(-90 43.6 165.8)">P0.22</text>
<text x="46.1" y="165.8" transform="rotate(-90 46.1 165.8)">P0.23</text>
<text x="48.7" y="165.8" transform="rotate(-90 48.7 165.8)">P0.24</text>
<text x="51.2" y="165.8" transform="rotate(-90 51.2 165.8)">P0.25</text>
<text x="53.8" y="165.8" transform="rotate(-90 53.8 165.8)">P1.00</text>
<text x="53.8" y="166.4">VSS_PAD</text>
<text x="98.3" y="162.1" transform="rotate(-90 98.3 162.1)">2</text>
<text x="9.5" y="177.2" transform="rotate(-90 9.5 177.2)">P$AD2</text>
<text x="12" y="177.2" transform="rotate(-90 12 177.2)">P$AD4</text>
<text x="14.6" y="177.2" transform="rotate(-90 14.6 177.2)">P$AD6</text>
<text x="17.1" y="177.2" transform="rotate(-90 17.1 177.2)">P$AD8</text>
<text x="19.6" y="177.2" transform="rotate(-90 19.6 177.2)">P$AC9</text>
<text x="22.2" y="178.4" transform="rotate(-90 22.2 178.4)">P$AD10</text>
<text x="24.7" y="178.2" transform="rotate(-90 24.7 178.2)">P$AC11</text>
<text x="27.3" y="178.4" transform="rotate(-90 27.3 178.4)">P$AD12</text>
<text x="29.8" y="178.4" transform="rotate(-90 29.8 178.4)">P$AC13</text>
<text x="32.3" y="178.4" transform="rotate(-90 32.3 178.4)">P$AD14</text>
<text x="34.9" y="178.4" transform="rotate(-90 34.9 178.4)">P$AC15</text>
<text x="37.4" y="178.4" transform="rotate(-90 37.4 178.4)">P$AD16</text>
<text x="40" y="178.4" transform="rotate(-90 40 178.4)">P$AC17</text>
<text x="42.5" y="178.4" transform="rotate(-90 42.5 178.4)">P$AD18</text>
<text x="45" y="178.4" transform="rotate(-90 45 178.4)">P$AC19</text>
<text x="47.6" y="178.4" transform="rotate(-90 47.6 178.4)">P$AD20</text>
<text x="50.1" y="178.4" transform="rotate(-90 50.1 178.4)">P$AC21</text>
<text x="52.7" y="178.4" transform="rotate(-90 52.7 178.4)">P$AD22</text>
<text x="118" y="198.3">1</text>
<text x="118" y="200.8">3</text>
<text x="118" y="203.4">5</text>
<text x="123.9" y="199.4">1</text>
<text x="123.9" y="201.9">3</text>
<text x="128.2" y="199.4">2</text>
<text x="128.2" y="201.9">4</text>
<text x="134.1" y="198.3">2</text>
<text x="134.1" y="200.8">4</text>
<text x="134.1" y="203.4">6</text>
<text x="123.9" y="204.5">5</text>
<text x="128.2" y="204.5">6</text>
<text x="27.3" y="221.1" transform="rotate(-90 27.3 221.1)">2</text>
<text x="27.3" y="225.6" transform="rotate(-90 27.3 225.6)">1</text>
</g>
</svg>
